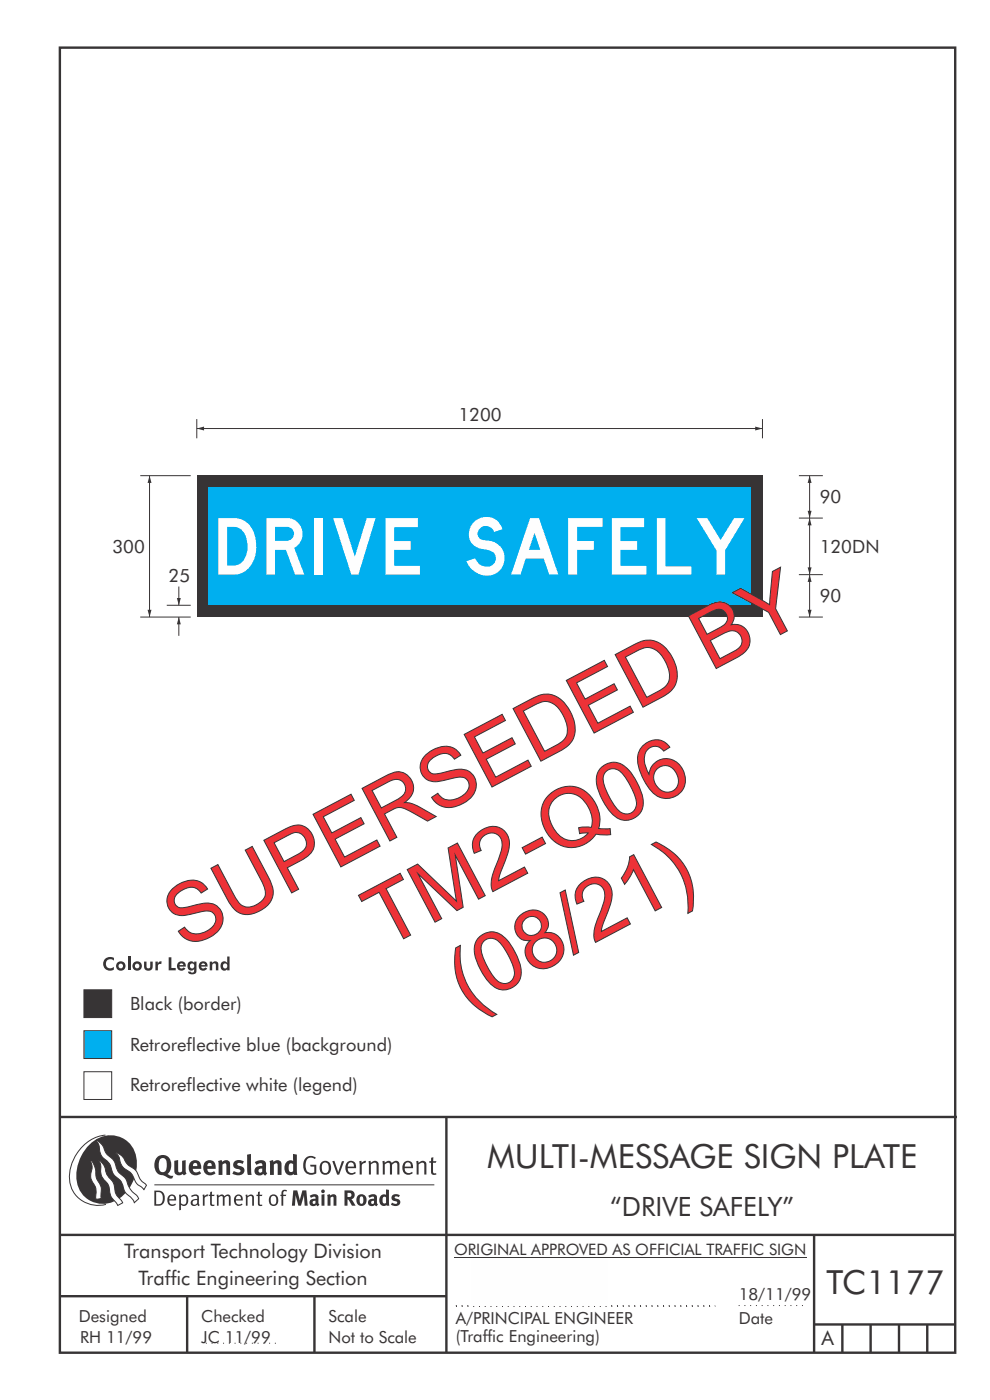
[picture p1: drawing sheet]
<svg xmlns="http://www.w3.org/2000/svg" width="210mm" height="297mm" viewBox="0 0 210 297" stroke-linecap="round" stroke-linejoin="round" font-family="sans-serif">
<g fill="none" stroke="#373435" stroke-width=".51">
<path d="M12.7 10.1h189.9v276.9h-189.9zM12.7 237h190.3M94.7 236.9v50.1M12.7 262h190M12.7 275h82M39.7 275v12M66.7 275v12M172.7 262v25M172.7 281h30M178.7 281v6M184.7 281v6M190.7 281v6"/>
<path d="M196.7 281v6"/>
</g>
<path d="M96.7 277h55M156.7 277h14M43.7 285h15" fill="none" stroke="#373435" stroke-width=".21" stroke-dasharray=".2 1" stroke-linecap="butt"/>
<g fill="#373435">
<path d="M22.3 203.5l.4-.4h1l.5 .1v.6a.97 .97 0 0 0-1.4 0 .97 .97 0 0 0 0 1.4 .97 .97 0 0 0 1.4-.1v.6a1.48 1.48 0 0 1-2-.3 1.48 1.48 0 0 1 .1-1.9z"/>
<path d="M27.1 202.9h.5v3h-.5z"/>
<path d="M30.6 204h.5v1a.4 .4 0 0 0 .4 .5 .4 .4 0 0 0 .4-.5v-1h.5v1a.92 .92 0 0 1-.9 .9 .92 .92 0 0 1-.9-.9z"/>
<path d="M33 204h.5v.5a.63 .63 0 0 1 .8-.5l-.1 .6h-.5l-.2 .1v1.2h-.5z"/>
<path d="M35.8 203.1h.6v2.3h.9v.5h-1.5z"/>
<path d="M44.5 204h.5v.3a.7 .7 0 0 1 .8-.4 .7 .7 0 0 1 .5 .8v1.2h-.5v-1.2a.41 .41 0 0 0-.5-.3 .41 .41 0 0 0-.3 .6v.9h-.5z"/>
<path d="M24.6 205a1.01 1.01 0 0 0 2 0 1.01 1.01 0 0 0-2 0zM25.1 204.9a.5 .5 0 0 1 1 0 .5 .5 0 0 1-1 0z"/>
<path d="M28.1 205a1.01 1.01 0 0 0 2 0 1.01 1.01 0 0 0-2 0zM28.6 204.9a.5 .5 0 0 1 1 0 .5 .5 0 0 1-1 0z"/>
<path d="M37.8 204.2a.99 .99 0 0 0 .1 1.5 .99 .99 0 0 0 1.4-.2l-.4-.3-.2 .3a.44 .44 0 0 1-.6-.4h1.3a.93 .93 0 0 0-.5-1.1 .93 .93 0 0 0-1.1 .2zM38.2 204.6a.42 .42 0 0 1 .4-.2 .42 .42 0 0 1 .3 .4h-.8z"/>
<path d="M40.2 204.9a.51 .51 0 0 1 1 0 .51 .51 0 0 1-1 0zM40 204.2a1.01 1.01 0 0 0-.2 1.1 1.01 1.01 0 0 0 1 .6l.4-.3v.3a.4 .4 0 0 1-.3 .4 .4 .4 0 0 1-.5-.2h-.5a.93 .93 0 0 0 1 .6 .93 .93 0 0 0 .8-.9v-1.8h-.5v.3a.73 .73 0 0 0-1.2-.1z"/>
<path d="M42.4 204.2a.99 .99 0 0 0 .1 1.5 .99 .99 0 0 0 1.5-.2l-.5-.3-.2 .3a.44 .44 0 0 1-.6-.4h1.3a.93 .93 0 0 0-.4-1.1 .93 .93 0 0 0-1.2 .2zM42.8 204.6a.42 .42 0 0 1 .4-.2 .42 .42 0 0 1 .3 .4h-.8z"/>
<path d="M48.2 202.9v1.4a.84 .84 0 0 0-1.1-.2 .84 .84 0 0 0-.3 1.1 .76 .76 0 0 0 .6 .7 .76 .76 0 0 0 .8-.3v.3h.5v-3zM47.5 204.5a.47 .47 0 0 1 .5 0 .47 .47 0 0 1 .2 .4v.3a.46 .46 0 0 1-.8 0v-.6z"/>
</g>
<path d="M17.8 218.7h5.9v5.9h-5.9z" fill-rule="evenodd" fill="#00afef" stroke="#373435" stroke-width=".21"/>
<path d="M17.8 210h5.9v5.9h-5.9z" fill-rule="evenodd" fill="#373435" stroke="#373435" stroke-width=".21"/>
<path d="M100 265.5h29v14.9h-29z" fill-rule="evenodd" fill="#fefefe"/>
<path d="M96.7 277.2h55" fill="none" stroke="#373435" stroke-width=".21" stroke-dasharray=".2 1" stroke-linecap="butt"/>
<path d="M96.3 266.7h74.7" fill="none" stroke="#373435" stroke-width=".21"/>
<path d="M41.7 100.9h120v30h-120z" fill-rule="evenodd" fill="#373435"/>
<path d="M44.2 103.4h115v25h-115z" fill-rule="evenodd" fill="#00afef"/>
<path d="M41.7 90.9h120" fill="none" stroke="#373435" stroke-width=".21"/>
<g fill="#373435">
<path d="M160.2 90.5l1.5 .4-1.5 .4z"/>
<path d="M41.7 90.9l1.6-.4v.8z"/>
</g>
<path d="M41.7 88.9v4.1M161.7 88.9v4.1" fill="none" stroke="#373435" stroke-width=".21"/>
<g fill="#fefefe">
<path d="M66.7 109.9h1.9v12h-1.9z"/>
<path d="M70.7 109.9h2l2.6 8.2 2.5-8.2h1.9l-3.7 12h-1.5z"/>
<path d="M81.8 109.9h6.8v1.9h-5v3h3.5v1.9h-3.5v3.3h5.5v1.9h-7.3z"/>
<path d="M100.6 110.7a3.6 3.6 0 0 1 6 1.6l-1.8 .5a1.74 1.74 0 0 0-2.3-1.2 1.74 1.74 0 0 0-.9 2.4 2.93 2.93 0 0 0 2.3 .7 3.8 3.8 0 0 1 2.7 5.4 3.8 3.8 0 0 1-5.8 1.2l-1.2-1-.6-1.2 1.8-.6a2.45 2.45 0 0 0 4.1 .9 1.79 1.79 0 0 0-1.5-2.7 4.1 4.1 0 0 1-3.6-1.8 3.6 3.6 0 0 1 .8-4.2z"/>
<path d="M120.5 109.9h7.3v1.9h-5.4v3h3.6v1.9h-3.6v5.2h-1.9z"/>
<path d="M129.8 109.9h6.9v1.9h-5.1v3h3.6v1.9h-3.6v3.3h5.5v1.9h-7.3z"/>
<path d="M139.3 109.9h1.9v10.3h5.4v1.7h-7.3z"/>
<path d="M147.8 109.9h2.2l2.9 4.7 2.8-4.7h2.2l-4.1 6.9v5.1h-1.8v-5.1z"/>
<path d="M46.3 109.9v12h3.4a5.1 5.1 0 0 0 4.6-5.1 6.2 6.2 0 0 0-2.9-6.6l-1.1-.2zM48.2 111.8a3.6 3.6 0 0 1 3.1 .7 5.3 5.3 0 0 1-.4 7.1 4 4 0 0 1-2.7 .4z"/>
<path d="M58.3 111.8h2.6a1.48 1.48 0 0 1 1.5 1.4 1.48 1.48 0 0 1-1.5 1.5h-2.6zM56.5 109.9v12h1.8v-5.2h2.4l1.9 5.2h2l-2.2-5.6a3.4 3.4 0 0 0 1.7-3.8 3.4 3.4 0 0 0-3.1-2.6z"/>
<path d="M112.5 109.9h1.8l4.1 12h-1.9l-1.2-3.4h-3.8l-1.1 3.4h-2zM113.4 113.1l-1.2 3.5h2.4z"/>
</g>
<path d="M171.7 109.9v12" fill="none" stroke="#373435" stroke-width=".21"/>
<g fill="#373435">
<path d="M171.3 120.4h.9l-.5 1.5z"/>
<path d="M171.7 109.9l.5 1.6h-.9z"/>
</g>
<path d="M169.5 109.9h5M171.7 100.9v9M169.5 130.9h5M169.5 121.9h5" fill="none" stroke="#373435" stroke-width=".21"/>
<g fill="#373435">
<path d="M171.3 108.4h.9l-.5 1.5z"/>
<path d="M171.7 100.9l.5 1.6h-.9z"/>
</g>
<path d="M169.5 100.9h5M37.9 124.4v4" fill="none" stroke="#373435" stroke-width=".21"/>
<path d="M37.5 126.9h.9l-.5 1.5z" fill="#373435"/>
<path d="M37.9 130.9v4" fill="none" stroke="#373435" stroke-width=".21"/>
<path d="M37.9 130.9l.5 1.6h-.9z" fill="#373435"/>
<path d="M29.8 100.9h10.7M31.7 100.9v30M29.8 130.9h10.7M35.4 128.4h5.1" fill="none" stroke="#373435" stroke-width=".21"/>
<g fill="#373435">
<path d="M31.3 129.4h.8l-.4 1.5z"/>
<path d="M31.7 100.9l.4 1.6h-.8z"/>
</g>
<path d="M171.7 121.9v9" fill="none" stroke="#373435" stroke-width=".21"/>
<g fill="#373435">
<path d="M171.3 129.4h.9l-.5 1.5z"/>
<path d="M171.7 121.9l.5 1.6h-.9z"/>
</g>
<path d="M17.8 227.4h5.9v5.9h-5.9z" fill-rule="evenodd" fill="#fefefe" stroke="#373435" stroke-width=".21"/>
<g fill="#373435">
<path d="M64.9 245.6a1.61 1.61 0 0 1 2.1 0l-.2 .3a1.17 1.17 0 0 0-1.4-.2 1.17 1.17 0 0 0-.6 1.3 1.42 1.42 0 0 0 1.2 1.9l.7-.2v-1.2h-.8l-.1-.4h1.3v1.8a1.82 1.82 0 0 1-2.2 0 1.82 1.82 0 0 1-.6-2.1l.2-.7z" fill-rule="evenodd"/>
<path d="M68.2 246.5a1.77 1.77 0 0 0 .4 2.7 1.39 1.39 0 0 0 1.4-.5 1.39 1.39 0 0 0 .2-1.5 1.19 1.19 0 0 0-2-.7zM68.5 246.8a.83 .83 0 0 1 1 .1 .83 .83 0 0 1 .2 .9 .75 .75 0 0 1-.6 1.1 .75 .75 0 0 1-.8-.8v-1z" fill-rule="evenodd"/>
<path d="M70.5 246.4l.4-.1 .8 2.4 .8-2.3h.5l-1.1 2.8h-.4z" fill-rule="evenodd"/>
<path d="M73.6 246.7a1.74 1.74 0 0 0 .5 2.5h.9l.5-.3-.2-.3a.89 .89 0 0 1-1.1 .2 .89 .89 0 0 1-.4-1h1.7a1.15 1.15 0 0 0-.4-1.3 1.15 1.15 0 0 0-1.5 .2zM74 246.8a.67 .67 0 0 1 .8-.1 .67 .67 0 0 1 .3 .8h-1.3z" fill-rule="evenodd"/>
<path d="M76.2 246.4l.4-.1 .1 .4 .5-.4h.5l-.2 .5a.61 .61 0 0 0-.8 .6v1.8h-.4z" fill-rule="evenodd"/>
<path d="M78.1 246.4l.5-.1 .1 .4a.89 .89 0 0 1 .9-.4 .89 .89 0 0 1 .7 .7v2.2h-.4v-2.2l-.1-.2-.3-.1-.8 .4v2.1h-.4z" fill-rule="evenodd"/>
<path d="M81.1 246.4l.4-.1 .1 .4a.83 .83 0 0 1 .8-.4 .83 .83 0 0 1 .7 .5 .86 .86 0 0 1 .9-.5 .86 .86 0 0 1 .7 .7v2.2h-.4l-.1-2.3a.5 .5 0 0 0-.8 0l-.2 .2v2.1h-.5v-2.2l-.4-.3-.7 .4v2.1h-.4z" fill-rule="evenodd"/>
<path d="M85.7 246.7a1.74 1.74 0 0 0 .5 2.5h.9l.5-.3-.2-.3a.89 .89 0 0 1-1.1 .2 .89 .89 0 0 1-.4-1h1.7a1.15 1.15 0 0 0-.5-1.3 1.15 1.15 0 0 0-1.4 .2zM86 246.8a.67 .67 0 0 1 .9-.1 .67 .67 0 0 1 .3 .8h-1.3z" fill-rule="evenodd"/>
<path d="M88.3 246.4l.4-.1 .1 .4a.89 .89 0 0 1 .9-.4 .89 .89 0 0 1 .8 .7v2.2h-.5v-2.2l-.1-.2-.3-.1-.8 .4v2.1h-.4z" fill-rule="evenodd"/>
<path d="M91.5 245.6l.4-.1v.9h.7l-.2 .3h-.5v2.1l.1 .1h.5l.1 .3a.71 .71 0 0 1-1.2-.6v-1.9h-.3v-.3h.3z" fill-rule="evenodd"/>
<path d="M37 246.3l.8-.2v2a.46 .46 0 0 0 .2 .6 .46 .46 0 0 0 .6-.2v-2.2l.8-.2v2.4l.2 .5-.6 .4-.2-.3a1.03 1.03 0 0 1-1.2 .2 1.03 1.03 0 0 1-.6-1.1z" fill-rule="evenodd"/>
<path d="M40.4 246.6a1.64 1.64 0 0 0 0 2.2 1.64 1.64 0 0 0 2.3 .1l-.4-.4a.78 .78 0 0 1-.9 .3 .78 .78 0 0 1-.5-.8h1.8a1.37 1.37 0 0 0-.6-1.7 1.37 1.37 0 0 0-1.7 .3zM41.1 246.9a.48 .48 0 0 1 .6-.1 .48 .48 0 0 1 .2 .6h-1z" fill-rule="evenodd"/>
<path d="M43.5 246.6a1.65 1.65 0 0 0-.2 1.9 1.65 1.65 0 0 0 1.9 .8l.5-.4-.3-.4a.78 .78 0 0 1-.9 .3 .78 .78 0 0 1-.5-.8h1.8a1.37 1.37 0 0 0-.6-1.7 1.37 1.37 0 0 0-1.7 .3zM44.1 246.9a.48 .48 0 0 1 .6-.1 .48 .48 0 0 1 .2 .6h-.9z" fill-rule="evenodd"/>
<path d="M46.3 246.3l.7-.2 .1 .4a.95 .95 0 0 1 1-.3 .95 .95 0 0 1 .7 .8v2.3h-.8v-2.3l-.3-.2-.5 .3v2.2h-.8z" fill-rule="evenodd"/>
<path d="M49.7 246.5a1.73 1.73 0 0 1 2-.1l-.2 .5-.6-.2a.42 .42 0 0 0-.6 .3l.2 .3a1.23 1.23 0 0 1 1.4 1 1.47 1.47 0 0 1-2.3 .9l-.3-.2 .3-.6 .7 .3a.47 .47 0 0 0 .7-.3 .87 .87 0 0 0-1-.5l-.4-.2-.1-.4z" fill-rule="evenodd"/>
<path d="M54.1 246.6l.3 .5 .3-.1a.62 .62 0 0 1 .9 0l.1 .4a1.21 1.21 0 0 0-1.4 .3 1.21 1.21 0 0 0-.1 1.3 1.19 1.19 0 0 0 1.6 .1l.5 .3 .4-.5-.3-.3v-1.4a.96 .96 0 0 0-1.3-1zM55 248l.6-.1v.7a.43 .43 0 0 1-.6 .1 .43 .43 0 0 1 0-.7z" fill-rule="evenodd"/>
<path d="M57.2 246.3l.7-.2 .1 .4a.95 .95 0 0 1 1-.3 .95 .95 0 0 1 .7 .8v2.3h-.8v-2.3l-.2-.2-.6 .3v2.2h-.8z" fill-rule="evenodd"/>
<path d="M62.2 244.8v1.5a1.29 1.29 0 0 0-1.4 .2 1.29 1.29 0 0 0-.5 1.3 1.24 1.24 0 0 0 .6 1.3 1.24 1.24 0 0 0 1.4 0l.1 .2h.7l-.1-4.3zM61.5 246.9l.4-.1 .3 .2v1.5l-.3 .1a.48 .48 0 0 1-.6-.4 1.52 1.52 0 0 1 .2-1.3z" fill-rule="evenodd"/>
<path d="M52.4 245l.8-.2 .2 4.5h-.8l-.1-.2z" fill-rule="evenodd"/>
</g>
<path d="M22.4 240.8a9 9 0 0 0-7.4 10.9 6.2 6.2 0 0 0 7.5 3.8M32.7 251.4h59.4" fill="none" stroke="#373435" stroke-width=".21"/>
<path d="M19.1 242.7a5.7 5.7 0 0 1 6.5-1.4 5.7 5.7 0 0 1 3.4 5.7 8.6 8.6 0 0 1-6.2 8.3 5.7 5.7 0 0 1-6.5-7 9.9 9.9 0 0 1 2.8-5.6z" fill-rule="evenodd" fill="#373435"/>
<path d="M24.5 244.5a3.1 3.1 0 0 1 2.3 2.2l.7 .7a3.2 3.2 0 0 1 2 2.4l.4 .6 1.2 1.1-.6 .9-.2-.3a3.5 3.5 0 0 1-1.9-2.1 3.8 3.8 0 0 0-2.1-2.2 3.5 3.5 0 0 1-1-2.2zM20.4 241.9a3.4 3.4 0 0 1 1.9 2.5l.7 .8a3.3 3.3 0 0 1 1.7 2.6 4.4 4.4 0 0 0 1.7 2l.3 .3a6.1 6.1 0 0 0 2.5 3.7l.2 .5-.9 .9a6.1 6.1 0 0 0-1.9-2.2l-.4-.8a3.6 3.6 0 0 0-1.9-2.8l-.6-1a3.6 3.6 0 0 0-1.9-2.8 3.7 3.7 0 0 1-.8-2.4zM21 246.1a3.4 3.4 0 0 1 1.5 2.7l.6 1a3.8 3.8 0 0 1 1.4 3.1l.3 .7 1.2 1.6-1 .6-.5-.8a3.2 3.2 0 0 1-1.3-2.8 4.3 4.3 0 0 0-1.4-2.2 4.7 4.7 0 0 1-.5-2.9zM19.2 246.1a5.1 5.1 0 0 1 1.2 3.7l.3 .7a3.1 3.1 0 0 1 .7 3l.1 .8-1.1 .2-.1-.8a3.5 3.5 0 0 0-.9-3.3 3.6 3.6 0 0 1 .1-2.5z" fill-rule="evenodd" fill="#fefefe" stroke="#373435" stroke-width=".21"/>
<g fill="#373435">
<path d="M33.4 245.5a2.51 2.51 0 0 0 .4 3.7l.8 .1a2.78 2.78 0 0 0 2 .7l.2-.6h-.6l-.7-.3a2.56 2.56 0 0 0 0-3.8 1.83 1.83 0 0 0-2.1 .2zM34 245.9a.87 .87 0 0 1 1 0 .87 .87 0 0 1 .4 .9v.4a1.17 1.17 0 0 1-.9 1.5l-.3-.1a2.38 2.38 0 0 1-.2-2.7z" fill-rule="evenodd"/>
<path d="M33.1 252.9v2.6a1.12 1.12 0 0 0 1.2-.3 1.12 1.12 0 0 0 .2-1.2l-.1-.5-.3-.4zM32.7 252.6h1.1a1.67 1.67 0 0 1 1.2 1.6 1.67 1.67 0 0 1-1.3 1.6h-1zM36.1 253.9l-.2 .5h1.1a.55 .55 0 0 0-.3-.6 .55 .55 0 0 0-.6 .1zM35.8 253.7a.95 .95 0 0 1 1.2-.1 .95 .95 0 0 1 .4 1.1h-1.5a.72 .72 0 0 0 .4 .8 .72 .72 0 0 0 .9-.2l.1 .3a1.15 1.15 0 0 1-1.5 0 1.15 1.15 0 0 1-.2-1.5zM38.4 254.1v1.2a.7 .7 0 0 0 .9 .1 .7 .7 0 0 0 .2-.9 .61 .61 0 0 0-.4-.7 .61 .61 0 0 0-.7 .3zM38 253.5l.3-.1 .1 .4a.95 .95 0 0 1 1.2-.2 .95 .95 0 0 1 .3 1.2 .92 .92 0 0 1-.5 .9 .92 .92 0 0 1-1-.1v1.1l-.4 .1zM40.9 254.8a.5 .5 0 0 0 .2 .8 .5 .5 0 0 0 .7-.4v-.6zM40.5 253.7a1 1 0 0 1 1.7 .3v1.4l.2 .2-.2 .3-.3-.3a.78 .78 0 0 1-1.4-.1 .78 .78 0 0 1 .8-1.1h.5a.58 .58 0 0 0-.3-.7 .58 .58 0 0 0-.7 .2zM43 253.5l.3-.1 .1 .4 .3-.3 .5-.1-.2 .4a.52 .52 0 0 0-.6 .5v1.5h-.4zM44.6 252.9l.4-.1-.1 .7h.6l-.1 .3h-.5v1.5a.35 .35 0 0 0 .6 .3v.2a.57 .57 0 0 1-.6 .1 .57 .57 0 0 1-.3-.5v-1.6h-.3v-.3h.3zM45.9 253.5l.4-.1 .1 .4 .2-.2a.64 .64 0 0 1 1 .2 .7 .7 0 0 1 .8-.4 .7 .7 0 0 1 .5 .6v1.8h-.3v-1.7l-.3-.4-.7 .4v1.7h-.3v-1.6a.38 .38 0 0 0-.3-.5 .38 .38 0 0 0-.5 .2l-.1 .2v1.7h-.4zM50.2 253.9l-.2 .5h1.1a.55 .55 0 0 0-.2-.6 .55 .55 0 0 0-.7 .1zM49.9 253.7a.95 .95 0 0 1 1.2-.1 .95 .95 0 0 1 .4 1.1h-1.5a.72 .72 0 0 0 .4 .8 .72 .72 0 0 0 .9-.2l.1 .3a1.15 1.15 0 0 1-1.5 0 1.15 1.15 0 0 1-.2-1.5zM52.1 253.5l.3-.1 .1 .4a.72 .72 0 0 1 .8-.4 .72 .72 0 0 1 .6 .6v1.8h-.4v-1.6a.45 .45 0 0 0-.3-.5 .45 .45 0 0 0-.5 .2l-.2 .2v1.7h-.3zM54.7 252.9l.4-.1v.7h.6l-.1 .3h-.5v1.5a.35 .35 0 0 0 .5 .3v.2a.57 .57 0 0 1-.6 .1 .57 .57 0 0 1-.3-.5v-1.6h-.3v-.3h.3zM57.6 253.9l-.2 .7a.65 .65 0 0 0 .3 .8 .65 .65 0 0 0 .8-.2l.1-.1a.93 .93 0 0 0-.7-1.4zM57.3 253.7a1.12 1.12 0 0 1 1.4 0 1.12 1.12 0 0 1 .3 1.5 1.01 1.01 0 0 1-1.3 .6 1.01 1.01 0 0 1-.7-1.2zM59.9 252.6l.5-.2 .5 .2-.1 .2-.4-.1-.3 .2v.6h.6l-.1 .3h-.5v2h-.4v-2h-.2v-.3h.2zM62.2 252.6l-.3 3.2h.7l.1-2.3 .6 2.3h.6l.6-2.3 .1 2.3h.7l-.3-3.2h-.9l-.5 2.1-.5-2.1zM65.7 253.7l.3 .4a.51 .51 0 0 1 .5-.3 .51 .51 0 0 1 .4 .4v.1a.88 .88 0 0 0-1.1 .4 .88 .88 0 0 0 .2 1.1 .9 .9 0 0 0 1.1-.2l.3 .3 .4-.4-.2-.2v-1.1a.87 .87 0 0 0-.5-.8 .87 .87 0 0 0-1 .1zM66.4 254.8h.5v.5l-.1 .1h-.3l-.2-.1zM68.2 253.5v2.3h.6v-2.4zM68.1 252.8a.4 .4 0 0 0 .8 0 .4 .4 0 0 0-.8 0zM69.4 253.5l.1 2.3h.6v-1.7a.33 .33 0 0 1 .4-.2 .33 .33 0 0 1 .3 .4v1.5h.6v-1.7a.75 .75 0 0 0-.6-.7 .75 .75 0 0 0-.8 .3v-.3zM73.1 252.6v3.2h.6v-1.3l.3 .2 .7 1.1h.7l-.9-1.4a.94 .94 0 0 0 .7-1 .94 .94 0 0 0-.9-.8zM73.7 253.1a.51 .51 0 0 1 .8 .1 .51 .51 0 0 1-.2 .7l-.6 .1zM75.9 253.7a1.19 1.19 0 0 0-.1 1.7 1.19 1.19 0 0 0 1.8 0 1.19 1.19 0 0 0-.1-1.6 1.19 1.19 0 0 0-1.6-.1zM76.5 253.9l.2-.1a.99 .99 0 0 1 0 1.6 1.06 1.06 0 0 1-.2-1.5zM78.1 253.7l.3 .4a.51 .51 0 0 1 .5-.3 .51 .51 0 0 1 .5 .4v.1a.88 .88 0 0 0-1.2 .4 .88 .88 0 0 0 .2 1.1 .9 .9 0 0 0 1.1-.2l.3 .3 .4-.4-.2-.2v-1.1a.87 .87 0 0 0-.5-.8 .87 .87 0 0 0-1 .1zM78.9 254.8h.4v.5l-.1 .1h-.3l-.1-.1zM81.9 252.3v1.2a1.2 1.2 0 0 0-1.4 .6 1.2 1.2 0 0 0 .2 1.4l.5 .3 .8-.1v.1h.6l-.1-3.4zM81.4 253.9l.5 .1-.1 1.2a.46 .46 0 0 1-.5 0 .46 .46 0 0 1-.1-.5zM83.3 253.6a.79 .79 0 0 0-.1 .9 .79 .79 0 0 0 .9 .4 .33 .33 0 0 1 0 .5 .33 .33 0 0 1-.5 0l-.4-.3-.3 .5a1.15 1.15 0 0 0 1.2 .3 1.15 1.15 0 0 0 .8-1 1.49 1.49 0 0 0-1.2-.8 .4 .4 0 0 1 .3-.3 .4 .4 0 0 1 .4 .1l.2 .1 .2-.4a1.47 1.47 0 0 0-1.5 0z" fill-rule="evenodd"/>
</g>
<g font-size="17.6" fill="#ed3237">
<text x="39" y="201.5" transform="rotate(-28 39 201.5)">SUPERSEDED BY</text>
<text x="81.6" y="201.3" transform="rotate(-28 81.6 201.3)">TM2-Q06</text>
<text x="99" y="214.4" transform="rotate(-28 99 214.4)">(08/21)</text>
</g>
<g font-size="7.1" fill="#373435">
<text x="103.3" y="247.8">MULTI-MESSAGE SIGN PLATE</text>
<text x="175.3" y="274.5">TC1177</text>
</g>
<text font-size="5.6" fill="#373435" x="129.5" y="258">“DRIVE SAFELY”</text>
<g font-size="4.2" fill="#373435">
<text x="26.3" y="267">Transport Technology Division</text>
<text x="29.4" y="272.6">Traffic Engineering Section</text>
<text x="174.3" y="285.4">A</text>
</g>
<g font-size="3.9" fill="#373435">
<text x="97.3" y="89.4">1200</text>
<text x="173.9" y="106.7">90</text>
<text x="23.9" y="117.3">300</text>
<text x="173.9" y="117.3">120DN</text>
<text x="35.8" y="123.4">25</text>
<text x="173.9" y="127.7">90</text>
<text x="27.6" y="214.2">Black (border)</text>
<text x="27.6" y="223">Retroreflective blue (background)</text>
<text x="27.6" y="231.6">Retroreflective white (legend)</text>
</g>
<g font-size="3.5" fill="#373435">
<text x="156.7" y="275.9">18/11/99</text>
<text x="16.7" y="280.4">Designed</text>
<text x="42.7" y="280.4">Checked</text>
<text x="69.7" y="280.4">Scale</text>
<text x="96.7" y="281">A/PRINCIPAL ENGINEER</text>
<text x="156.7" y="281">Date</text>
<text x="17" y="284.8">RH 11/99</text>
<text x="42.7" y="284.8">JC 11/99</text>
<text x="69.7" y="285">Not to Scale</text>
<text x="96.7" y="284.7">(Traffic Engineering)</text>
</g>
<text font-size="3.4" fill="#373435" x="96.3" y="266.3">ORIGINAL APPROVED AS OFFICIAL TRAFFIC SIGN</text>
</svg>
